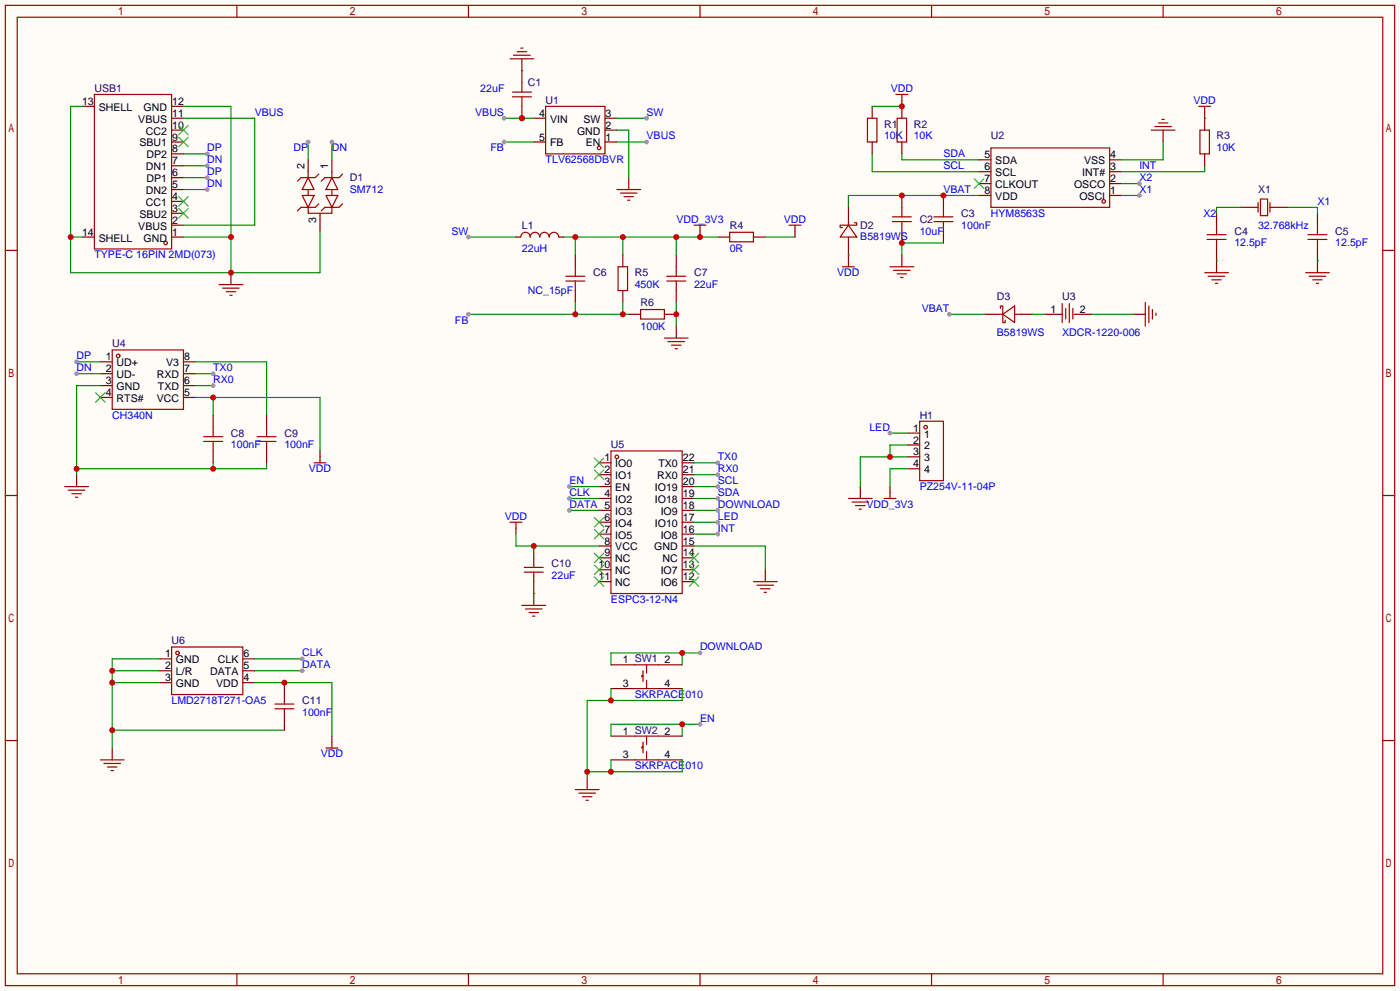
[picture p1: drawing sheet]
<svg xmlns="http://www.w3.org/2000/svg" width="299mm" height="212mm" viewBox="0 0 299 212" stroke-linecap="round" stroke-linejoin="round" font-family="sans-serif">
<path d="M0 0h299.5v211.8h-299.5z" fill="#fffcf7"/>
<g fill="none" stroke="#a10000" stroke-width=".25">
<path d="M1.1 1.1h297.2v209.6h-297.2zM3.7 3.7h292.1v204.5h-292.1zM50.7 1.1v2.6M100.2 1.1v2.6M149.7 1.1v2.6M199.3 1.1v2.6M248.8 1.1v2.6M20.2 20.2h16.5v33h-16.5zM212 31.6h25.4v12.7h-25.4zM246.3 27.8h5M247 27.1h3.6M247.8 26.3h2"/>
<path d="M248.5 25.5h.5M1.1 53.5h2.6M190.4 57h5.1M191.1 57.8h3.6M191.9 58.5h2M192.7 59.3h.5M257.7 58.3h5.1M258.2 51.2h4.1M258.2 50.2h4.1M258.4 59.1h3.6M259.2 59.8h2M260.2 48.1v2.1"/>
<path d="M260.2 51.2v2M269.1 43.3v2M269.6 42.5h1.5v3.6h-1.5zM271.7 43.3v2M279.3 58.3h5.1M279.8 51.2h4M279.8 50.2h4M280 59.1h3.6M280.8 59.8h2M281.8 48.1v2.1M281.8 51.2v2M295.8 53.5h2.5"/>
<path d="M245 64.6v5.1M245.7 65.4v3.6M246.5 66.2v2M247.3 66.9v.5M260 60.6h.5M281.6 60.6h.5M130.7 96.4h15.2v30.5h-15.2zM1.1 105.9h2.6M181.5 106.6h5.1M182.2 107.3h3.6M183 108.1h2M183.8 108.8h.5"/>
<path d="M295.8 105.9h2.5M1.1 158.3h2.6M295.8 158.3h2.5M50.7 208.2v2.5M100.2 208.2v2.5M149.7 208.2v2.5M199.3 208.2v2.5M248.8 208.2v2.5"/>
<circle cx="35.4" cy="51.9" r=".38"/>
<circle cx="236.1" cy="43.1" r=".38"/>
<circle cx="132" cy="97.7" r=".38"/>
</g>
<g fill="none" stroke="#870000" stroke-width=".25">
<path d="M17.7 22.7h2.5M36.7 38h2.5M36.7 35.4h2.5M36.7 32.9h2.5M36.7 30.4h2.5M36.7 27.8h2.5M36.7 25.3h2.5M36.7 22.7h2.5M209.4 39.2h2.6M209.4 36.7h2.6M209.4 34.2h2.6M237.4 39.2h2.5"/>
<path d="M237.4 36.7h2.5M237.4 34.2h2.5M248.8 27.8v2.6M17.7 50.7h2.5M36.7 50.7h2.5M36.7 48.1h2.5M36.7 45.6h2.5M36.7 43.1h2.5M36.7 40.5h2.5M192.9 54.5v2.5M209.4 41.8h2.6M237.4 41.8h2.5"/>
<path d="M260.2 45.6v2.5M260.2 53.2v5.1M265.3 44.3h3.8M271.7 44.3h3.8M281.8 45.6v2.5M281.8 53.2v5.1M242.4 67.2h2.6M128.1 98.9h2.6M145.9 98.9h2.6M128.1 101.5h2.6M128.1 104h2.6M128.1 106.6h2.6"/>
<path d="M128.1 109.1h2.6M128.1 111.6h2.6M128.1 114.2h2.6M128.1 116.7h2.6M128.1 119.3h2.6M145.9 101.5h2.6M145.9 104h2.6M145.9 106.6h2.6M145.9 109.1h2.6M145.9 111.6h2.6M145.9 114.2h2.6M145.9 116.7h2.6"/>
<path d="M145.9 119.3h2.6M184 104v2.6M128.1 121.8h2.6M128.1 124.3h2.6M145.9 121.8h2.6M145.9 124.3h2.6"/>
</g>
<g fill="none" stroke="#3c3" stroke-width=".25">
<path d="M38.2 29.3l2.1 2.1M38.2 26.8l2.1 2M40.3 29.3l-2.1 2.1M40.3 26.8l-2.1 2M208.4 38.2l2 2.1M210.4 38.2l-2 2.1M38.2 44.6l2.1 2M38.2 42l2.1 2.1M40.3 44.6l-2.1 2M40.3 42l-2.1 2.1M127.1 97.9l2.1 2M129.2 97.9l-2.1 2"/>
<path d="M127.1 100.5l2.1 2M127.1 110.6l2.1 2M127.1 113.2l2.1 2M127.1 118.2l2.1 2.1M129.2 100.5l-2.1 2M129.2 110.6l-2.1 2M129.2 113.2l-2.1 2M129.2 118.2l-2.1 2.1M147.4 118.2l2.1 2.1M149.5 118.2l-2.1 2.1M127.1 120.8l2.1 2M127.1 123.3l2.1 2"/>
<path d="M129.2 120.8l-2.1 2M129.2 123.3l-2.1 2M147.4 120.8l2.1 2M147.4 123.3l2.1 2M149.5 123.3l-2.1 2M149.5 120.8l-2.1 2"/>
</g>
<path d="M239.9 41.8h3.8M260.2 55.8h.1M265.3 44.3h-5.1v1.3M275.5 44.3h6.3v1.3M281.8 55.8h.1" fill="none" stroke="#008700" stroke-width=".25"/>
<circle cx="243.7" cy="41.8" r=".51" fill="#999"/>
<path d="M239.9 39.2h3.8" fill="none" stroke="#008700" stroke-width=".25"/>
<circle cx="243.7" cy="39.2" r=".51" fill="#999"/>
<path d="M186.6 22.7v2.6M186.6 30.4v2.5M192.9 21.5v3.8M192.9 30.4v2.5M257.7 24v1.3M149.7 49.4v1.3M170.1 49.4v1.3M181.5 54.5v1.3M68.5 96.4v1.3M110.4 112.9v1.3M190.4 104v1.3M71 157.4v1.2" fill="none" stroke="#870000" stroke-width=".25"/>
<g fill="none" stroke="#a10000" stroke-width=".25">
<path d="M185.5 25.3h2.1v5.1h-2.1zM191.6 20.2h2.6M191.9 25.3h2v5.1h-2zM192.9 20.2v1.3M256.4 22.7h2.6M257.7 22.7v1.3M148.5 48.1h2.5M149.7 48.1v1.3M168.8 48.1h2.5M170.1 48.1v1.3M180.2 57h2.6M181.5 55.8v1.2"/>
<path d="M67.2 98.9h2.5M68.5 97.7v1.2M109.1 111.6h2.5M110.4 111.6v1.3M189.1 106.6h2.5M190.4 105.3v1.3M69.7 159.9h2.6M71 158.6v1.3"/>
</g>
<path d="M186.6 32.9v3.8h22.8M186.6 22.7h6.3M192.9 32.9v1.3h16.5" fill="none" stroke="#008700" stroke-width=".25"/>
<circle cx="192.9" cy="22.7" r=".63" fill="#c00"/>
<path d="M209.4 41.8h-27.9v2.5" fill="none" stroke="#008700" stroke-width=".25"/>
<path d="M201.8 41.8v2.5" fill="none" stroke="#870000" stroke-width=".25"/>
<circle cx="201.8" cy="41.8" r=".63" fill="#c00"/>
<path d="M192.9 41.8v2.5M201.8 49.4v2.5" fill="none" stroke="#870000" stroke-width=".25"/>
<path d="M199.8 46.4h4M199.8 47.4h4M201.8 44.3v2.1M201.8 47.4v2" fill="none" stroke="#a10000" stroke-width=".25"/>
<circle cx="192.9" cy="41.8" r=".63" fill="#c00"/>
<path d="M192.9 49.4v2.5" fill="none" stroke="#870000" stroke-width=".25"/>
<path d="M190.9 46.4h4M190.9 47.4h4M192.9 44.3v2.1M192.9 47.4v2" fill="none" stroke="#a10000" stroke-width=".25"/>
<path d="M201.8 51.9h-8.9v2.6" fill="none" stroke="#008700" stroke-width=".25"/>
<circle cx="192.9" cy="51.9" r=".63" fill="#c00"/>
<path d="M132 30.4h6.3M248.8 30.4v3.8h-8.9M257.7 25.3h.1M257.7 35.4v1.3h-17.8" fill="none" stroke="#008700" stroke-width=".25"/>
<g fill="none" stroke="#a10000" stroke-width=".25">
<path d="M116.7 22.7h12.7v10.2h-12.7zM256.7 27.8h2v5.1h-2zM24 74.8h15.2v12.7h-15.2z"/>
<circle cx="128.1" cy="31.6" r=".38"/>
<circle cx="25.3" cy="76.1" r=".38"/>
</g>
<g fill="none" stroke="#870000" stroke-width=".25">
<path d="M114.2 30.4h2.5M114.2 25.3h2.5M129.4 30.4h2.6M129.4 27.8h2.6M129.4 25.3h2.6M257.7 25.3v2.5M257.7 32.9v2.5M21.5 77.3h2.5M21.5 79.9h2.5M39.2 77.3h2.6M39.2 79.9h2.6M21.5 82.4h2.5"/>
<path d="M21.5 85h2.5M39.2 82.4h2.6M39.2 85h2.6"/>
</g>
<path d="M20.4 83.9l2.1 2.1M22.5 83.9l-2.1 2.1" fill="none" stroke="#3c3" stroke-width=".25"/>
<circle cx="138.3" cy="30.4" r=".51" fill="#999"/>
<path d="M17.7 22.7h-2.6v35.6h53.4v-8.9M39.2 25.3h15.3v22.8h-15.3M39.2 22.7h10.2v35.6M15.1 50.7h2.6M39.2 50.7h10.2" fill="none" stroke="#008700" stroke-width=".25"/>
<path d="M156.1 49.7h5.1v2h-5.1zM46.9 60.8h5M47.6 61.6h3.6M48.4 62.4h2M49.1 63.1h.6" fill="none" stroke="#a10000" stroke-width=".25"/>
<path d="M49.4 58.3v2.5M153.5 50.7h2.6M161.2 50.7h2.5" fill="none" stroke="#870000" stroke-width=".25"/>
<g fill="#c00">
<circle cx="15.1" cy="50.7" r=".63"/>
<circle cx="49.4" cy="58.3" r=".63"/>
<circle cx="49.4" cy="50.7" r=".63"/>
</g>
<path d="M39.2 32.9h5.1" fill="none" stroke="#008700" stroke-width=".25"/>
<circle cx="44.3" cy="32.9" r=".51" fill="#999"/>
<path d="M39.2 40.5h5.1" fill="none" stroke="#008700" stroke-width=".25"/>
<circle cx="44.3" cy="40.5" r=".51" fill="#999"/>
<path d="M39.2 35.4h5.1" fill="none" stroke="#008700" stroke-width=".25"/>
<circle cx="44.3" cy="35.4" r=".51" fill="#999"/>
<path d="M39.2 38h5.1" fill="none" stroke="#008700" stroke-width=".25"/>
<circle cx="44.3" cy="38" r=".51" fill="#999"/>
<path d="M65.9 34.2v2.5M71 34.2v2.5M68.5 46.9v2.5" fill="none" stroke="#870000" stroke-width=".25"/>
<g fill="none" stroke="#a10000" stroke-width=".25">
<path d="M65.9 38l1.3 2.5h-2.6zM65.9 36.7v1.3M68.2 37.2l-.8 .8h-3l-.8 .7M71 38l1.3 2.5h-2.6zM71 36.7v1.3M73.3 37.2l-.8 .8h-3l-.8 .7M64.6 41.8h2.6l-1.3 2.5zM65.9 44.3v1.3h5.1v-1.3M65.9 40.5v1.3M68.2 43.6l-.8 .7h-3l-.8 .8M68.5 45.6v1.3M69.7 41.8h2.6l-1.3 2.5z"/>
<path d="M71 40.5v1.3M73.3 43.6l-.8 .7h-3l-.8 .8"/>
</g>
<path d="M65.9 30.4v3.8" fill="none" stroke="#008700" stroke-width=".25"/>
<circle cx="65.9" cy="30.4" r=".51" fill="#999"/>
<path d="M71 30.4v3.8" fill="none" stroke="#008700" stroke-width=".25"/>
<circle cx="71" cy="30.4" r=".51" fill="#999"/>
<path d="M107.8 25.3h6.4" fill="none" stroke="#008700" stroke-width=".25"/>
<circle cx="111.6" cy="25.3" r=".63" fill="#c00"/>
<circle cx="107.8" cy="25.3" r=".51" fill="#999"/>
<path d="M111.6 12.6v2.5M134.5 38v2.5M144.7 69.7v2.6" fill="none" stroke="#870000" stroke-width=".25"/>
<path d="M109.1 12.6h5.1M109.9 11.8h3.5M110.6 11h2M111.4 10.3h.5M132 40.5h5M132.7 41.3h3.6M133.5 42h2M134.2 42.8h.5M142.1 72.3h5.1M142.9 73h3.5M143.6 73.8h2.1M144.4 74.5h.5" fill="none" stroke="#a10000" stroke-width=".25"/>
<path d="M107.8 30.4h6.4M132 27.8h2.5v10.2" fill="none" stroke="#008700" stroke-width=".25"/>
<circle cx="107.8" cy="30.4" r=".51" fill="#999"/>
<path d="M132 25.3h6.3" fill="none" stroke="#008700" stroke-width=".25"/>
<circle cx="138.3" cy="25.3" r=".51" fill="#999"/>
<path d="M111.6 15.1v2.6M111.6 22.7v2.6" fill="none" stroke="#870000" stroke-width=".25"/>
<circle cx="111.6" cy="25.3" r=".63" fill="#c00"/>
<path d="M109.6 19.7h4.1M111.6 17.7v2M109.6 20.7h4.1M111.6 20.7v2M121 59.1h4.1M123.1 57v2.1M142.6 59.1h4.1M144.7 57v2.1M121 60.1h4.1M123.1 60.1v2M142.6 60.1h4.1M144.7 60.1v2" fill="none" stroke="#a10000" stroke-width=".25"/>
<path d="M111.6 15.1h.1M100.2 50.7h10.2" fill="none" stroke="#008700" stroke-width=".25"/>
<path d="M123.1 54.5v2.5M144.7 54.5v2.5M123.1 62.1v2.5M144.7 62.1v2.5" fill="none" stroke="#870000" stroke-width=".25"/>
<circle cx="100.2" cy="50.7" r=".51" fill="#999"/>
<path d="M120.5 50.7h33M123.1 50.7v3.8M133.2 50.7v3.8M144.7 50.7v3.8" fill="none" stroke="#008700" stroke-width=".25"/>
<g fill="#c00">
<circle cx="144.7" cy="50.7" r=".63"/>
<circle cx="133.2" cy="50.7" r=".63"/>
<circle cx="123.1" cy="50.7" r=".63"/>
<circle cx="149.7" cy="50.7" r=".63"/>
</g>
<path d="M163.7 50.7h6.4M144.7 64.6v5.1" fill="none" stroke="#008700" stroke-width=".25"/>
<path d="M132.2 57h2v5.1h-2zM137 66.2h5.1v2h-5.1z" fill="none" stroke="#a10000" stroke-width=".25"/>
<path d="M133.2 54.5v2.5M133.2 62.1v2.5M142.1 67.2h2.6" fill="none" stroke="#870000" stroke-width=".25"/>
<circle cx="144.7" cy="67.2" r=".63" fill="#c00"/>
<path d="M134.5 67.2h2.5" fill="none" stroke="#870000" stroke-width=".25"/>
<path d="M100.2 67.2h34.3M123.1 64.6v2.6M133.2 64.6v2.6" fill="none" stroke="#008700" stroke-width=".25"/>
<g fill="#c00">
<circle cx="133.2" cy="67.2" r=".63"/>
<circle cx="123.1" cy="67.2" r=".63"/>
</g>
<circle cx="100.2" cy="67.2" r=".51" fill="#999"/>
<path d="M16.4 77.3h5.1" fill="none" stroke="#008700" stroke-width=".25"/>
<circle cx="16.4" cy="77.3" r=".51" fill="#999"/>
<path d="M16.4 79.9h5.1" fill="none" stroke="#008700" stroke-width=".25"/>
<circle cx="16.4" cy="79.9" r=".51" fill="#999"/>
<path d="M16.4 101.5v2.5M24 159.9v2.5" fill="none" stroke="#870000" stroke-width=".25"/>
<path d="M13.8 104h5.1M14.6 104.8h3.6M15.4 105.5h2M16.1 106.3h.5M21.5 162.4h5M22.2 163.2h3.6M23 164h2M23.7 164.7h.6" fill="none" stroke="#a10000" stroke-width=".25"/>
<path d="M21.5 82.4h-5.1v19.1M45.6 98.9v1.3M57 98.9v1.3h-40.6" fill="none" stroke="#008700" stroke-width=".25"/>
<g fill="#c00">
<circle cx="16.4" cy="100.2" r=".63"/>
<circle cx="45.6" cy="100.2" r=".63"/>
</g>
<path d="M41.8 85h26.7v11.4M45.6 85v3.8" fill="none" stroke="#008700" stroke-width=".25"/>
<circle cx="45.6" cy="85" r=".63" fill="#c00"/>
<path d="M41.8 77.3h15.2v11.5M148.5 98.9h5" fill="none" stroke="#008700" stroke-width=".25"/>
<path d="M45.6 88.8v2.5M45.6 96.4v2.5M57 88.8v2.5M57 96.4v2.5" fill="none" stroke="#870000" stroke-width=".25"/>
<path d="M43.6 94.4h4M43.6 93.3h4M45.6 91.3v2M45.6 94.4v2M55 94.4h4.1M55 93.3h4.1M57 91.3v2M57 94.4v2" fill="none" stroke="#a10000" stroke-width=".25"/>
<circle cx="153.5" cy="98.9" r=".51" fill="#999"/>
<path d="M148.5 101.5h5" fill="none" stroke="#008700" stroke-width=".25"/>
<circle cx="153.5" cy="101.5" r=".51" fill="#999"/>
<path d="M110.4 114.2v2.5h17.7M148.5 116.7h15.2v5.1M145.9 139.6v2.5M149.7 139.6h-19v2.5" fill="none" stroke="#008700" stroke-width=".25"/>
<path d="M114.2 126.9v2.5M163.7 121.8v2.5M130.7 142.1h5.1M130.7 147.2h5.1M130.7 157.4h5.1M140.8 142.1h5.1M140.8 147.2h5.1M140.8 157.4h5.1M125.6 166.2v2.6M130.7 162.4h5.1M140.8 162.4h5.1" fill="none" stroke="#870000" stroke-width=".25"/>
<g fill="none" stroke="#a10000" stroke-width=".25">
<path d="M111.6 129.4h5.1M112.4 130.2h3.6M113.2 130.9h2M113.9 131.7h.5M161.2 124.3h5M161.9 125.1h3.6M162.7 125.9h2M163.4 126.6h.6M135.8 142.1h5M135.8 147.2h5M135.8 157.4h5M137.5 144.4h-.2v.3h.2"/>
<path d="M137.5 159.6h-.2v.3h.2M137.5 143.4v2.3M137.5 158.6v2.3M138.3 142.1v1.8M138.3 145.4v1.8M138.3 157.4v1.7M123.1 168.8h5M123.8 169.5h3.6M124.6 170.3h2M125.3 171.1h.6M135.8 162.4h5M138.3 160.7v1.7"/>
</g>
<circle cx="145.9" cy="139.6" r=".63" fill="#c00"/>
<circle cx="149.7" cy="139.6" r=".51" fill="#999"/>
<path d="M130.7 147.2v2.5M145.9 147.2v2.5h-20.3v16.5M130.7 162.4v2.6M145.9 162.4v2.6h-20.3" fill="none" stroke="#008700" stroke-width=".25"/>
<g fill="#c00">
<circle cx="130.7" cy="149.7" r=".63"/>
<circle cx="125.6" cy="165" r=".63"/>
<circle cx="130.7" cy="165" r=".63"/>
</g>
<path d="M145.9 154.8v2.6M149.7 154.8h-19v2.6" fill="none" stroke="#008700" stroke-width=".25"/>
<circle cx="145.9" cy="154.8" r=".63" fill="#c00"/>
<circle cx="149.7" cy="154.8" r=".51" fill="#999"/>
<path d="M121.8 104h6.3" fill="none" stroke="#008700" stroke-width=".25"/>
<circle cx="121.8" cy="104" r=".51" fill="#999"/>
<path d="M148.5 109.1h5" fill="none" stroke="#008700" stroke-width=".25"/>
<circle cx="153.5" cy="109.1" r=".51" fill="#999"/>
<path d="M148.5 106.6h5" fill="none" stroke="#008700" stroke-width=".25"/>
<circle cx="153.5" cy="106.6" r=".51" fill="#999"/>
<path d="M114.2 116.7v2.6" fill="none" stroke="#870000" stroke-width=".25"/>
<circle cx="114.2" cy="116.7" r=".63" fill="#c00"/>
<path d="M223.4 67.2h3.8M229.7 67.2h3.9M114.2 124.3v2.6" fill="none" stroke="#870000" stroke-width=".25"/>
<path d="M227.2 64.9v4.1M228 65.9v2.3M228.7 64.9v4.1M229.5 65.9v2.3M114.2 119.3v2M112.1 121.3h4.1M112.1 122.3h4.1M114.2 122.3v2" fill="none" stroke="#a10000" stroke-width=".25"/>
<path d="M233.6 67.2h8.8M148.5 111.6h5M114.2 126.9h.1" fill="none" stroke="#008700" stroke-width=".25"/>
<circle cx="153.5" cy="111.6" r=".51" fill="#999"/>
<g fill="none" stroke="#a10000" stroke-width=".25">
<path d="M196.7 90h5.1v12.7h-5.1z"/>
<circle cx="198" cy="91.3" r=".38"/>
</g>
<path d="M194.2 92.6h2.5M194.2 95.1h2.5M194.2 97.7h2.5M194.2 100.2h2.5" fill="none" stroke="#870000" stroke-width=".25"/>
<path d="M194.2 97.7h-10.2v6.3M194.2 95.1h-3.8v2.6" fill="none" stroke="#008700" stroke-width=".25"/>
<circle cx="190.4" cy="97.7" r=".63" fill="#c00"/>
<path d="M190.4 92.6h3.8M194.2 100.2h-3.8v3.8" fill="none" stroke="#008700" stroke-width=".25"/>
<circle cx="190.4" cy="92.6" r=".51" fill="#999"/>
<g fill="none" stroke="#a10000" stroke-width=".25">
<path d="M36.7 138.3h15.2v10.2h-15.2z"/>
<circle cx="38" cy="139.6" r=".38"/>
</g>
<path d="M34.2 140.8h2.5M34.2 143.4h2.5M34.2 145.9h2.5M51.9 140.8h2.6M51.9 143.4h2.6M51.9 145.9h2.6" fill="none" stroke="#870000" stroke-width=".25"/>
<path d="M24 143.4h10.2M24 145.9h10.2M24 156.1h36.8M34.2 140.8h-10.2v19.1" fill="none" stroke="#008700" stroke-width=".25"/>
<g fill="#c00">
<circle cx="24" cy="143.4" r=".63"/>
<circle cx="24" cy="145.9" r=".63"/>
<circle cx="24" cy="156.1" r=".63"/>
</g>
<path d="M121.8 106.6h6.3M54.5 145.9h16.5v11.5" fill="none" stroke="#008700" stroke-width=".25"/>
<circle cx="121.8" cy="106.6" r=".51" fill="#999"/>
<path d="M121.8 109.1h6.3" fill="none" stroke="#008700" stroke-width=".25"/>
<circle cx="121.8" cy="109.1" r=".51" fill="#999"/>
<path d="M54.5 143.4h10.1" fill="none" stroke="#008700" stroke-width=".25"/>
<circle cx="64.6" cy="143.4" r=".51" fill="#999"/>
<path d="M54.5 140.8h10.1" fill="none" stroke="#008700" stroke-width=".25"/>
<circle cx="64.6" cy="140.8" r=".51" fill="#999"/>
<path d="M60.8 145.9v2.6" fill="none" stroke="#870000" stroke-width=".25"/>
<circle cx="60.8" cy="145.9" r=".63" fill="#c00"/>
<path d="M181.5 44.3v2.6M181.5 51.9v2.6M210.7 67.2h2.5M218.3 67.2h2.6M60.8 153.5v2.6" fill="none" stroke="#870000" stroke-width=".25"/>
<path d="M181.5 48.1l1.8 2.6h-3.6zM181.5 46.9v1.2M181.5 50.7v1.2M182.8 47.6h.5v.5h-3.6v.5h.5M213.2 67.2h1.3M214 65.9v-.5h.5v3.6h.5v-.5M214.5 67.2l2.5-1.8v3.6zM217 67.2h1.3M58.8 150.5h4.1M58.8 151.5h4.1M60.8 148.5v2M60.8 151.5v2" fill="none" stroke="#a10000" stroke-width=".25"/>
<path d="M181.5 54.5h.1M203.1 67.2h7.6" fill="none" stroke="#008700" stroke-width=".25"/>
<circle cx="203.1" cy="67.2" r=".51" fill="#999"/>
<path d="M41.8 79.9h3.8M220.9 67.2h2.5" fill="none" stroke="#008700" stroke-width=".25"/>
<circle cx="45.6" cy="79.9" r=".51" fill="#999"/>
<path d="M41.8 82.4h3.8" fill="none" stroke="#008700" stroke-width=".25"/>
<circle cx="45.6" cy="82.4" r=".51" fill="#999"/>
<path d="M148.5 104h5" fill="none" stroke="#008700" stroke-width=".25"/>
<circle cx="153.5" cy="104" r=".51" fill="#999"/>
<path d="M148.5 114.2h5" fill="none" stroke="#008700" stroke-width=".25"/>
<circle cx="153.5" cy="114.2" r=".51" fill="#999"/>
<path d="M110.4 50.7h1M119.5 50.7h1" fill="none" stroke="#870000" stroke-width=".25"/>
<path d="M111.4 50.7a1.02 1.02 0 0 1 1-1 1.02 1.02 0 0 1 1 1M113.4 50.7a1.02 1.02 0 0 1 1-1 1.02 1.02 0 0 1 1 1M115.4 50.7a1.02 1.02 0 0 1 1.1-1 1.02 1.02 0 0 1 1 1M117.5 50.7a1.02 1.02 0 0 1 1-1 1.02 1.02 0 0 1 1 1" fill="none" stroke="#a10000" stroke-width=".25"/>
<g font-size="2.3">
<text x="17.5" y="22.4">13</text>
<text x="21.1" y="23.7">SHELL</text>
<text x="30.7" y="23.7">GND</text>
<text x="36.8" y="22.4">12</text>
<text x="29.6" y="26.2">VBUS</text>
<text x="31.2" y="28.8">CC2</text>
<text x="36.8" y="27.5">10</text>
<text x="36.8" y="25">11</text>
<text x="115.3" y="25">4</text>
<text x="117.7" y="26.2">VIN</text>
<text x="123.4" y="28.8">GND</text>
<text x="124.8" y="26.2">SW</text>
<text x="129.5" y="27.5">2</text>
<text x="129.5" y="25">3</text>
<text x="29.8" y="31.3">SBU1</text>
<text x="31.4" y="33.9">DP2</text>
<text x="36.8" y="35.1">7</text>
<text x="36.8" y="32.6">8</text>
<text x="36.8" y="30">9</text>
<text x="115.3" y="30">5</text>
<text x="117.7" y="31.3">FB</text>
<text x="125.3" y="31.3">EN</text>
<text x="129.5" y="30">1</text>
<text x="210.6" y="33.9">5</text>
<text x="212.9" y="35.1">SDA</text>
<text x="231.9" y="35.1">VSS</text>
<text x="237.5" y="33.9">4</text>
<text x="31.2" y="41.5">DN2</text>
<text x="31.2" y="36.4">DN1</text>
<text x="31.4" y="38.9">DP1</text>
<text x="36.8" y="40.2">5</text>
<text x="36.8" y="37.7">6</text>
<text x="65.1" y="36.2" transform="rotate(-90 65.1 36.2)">2</text>
<text x="70.2" y="36.2" transform="rotate(-90 70.2 36.2)">1</text>
<text x="210.6" y="36.4">6</text>
<text x="210.6" y="38.9">7</text>
<text x="210.6" y="41.5">8</text>
<text x="212.9" y="37.7">SCL</text>
<text x="212.9" y="40.2">CLKOUT</text>
<text x="229.7" y="40.2">OSCO</text>
<text x="231.5" y="37.7">INT#</text>
<text x="237.5" y="41.5">1</text>
<text x="237.5" y="38.9">2</text>
<text x="237.5" y="36.4">3</text>
<text x="29.8" y="46.6">SBU2</text>
<text x="31.2" y="44">CC1</text>
<text x="36.8" y="47.8">2</text>
<text x="36.8" y="45.3">3</text>
<text x="36.8" y="42.7">4</text>
<text x="67.7" y="47.6" transform="rotate(-90 67.7 47.6)">3</text>
<text x="212.9" y="42.7">VDD</text>
<text x="230.9" y="42.7">OSCI</text>
<text x="17.5" y="50.4">14</text>
<text x="21.1" y="51.6">SHELL</text>
<text x="29.6" y="49.1">VBUS</text>
<text x="30.7" y="51.6">GND</text>
<text x="36.8" y="50.4">1</text>
<text x="224.7" y="66.9">1</text>
<text x="231" y="66.9">2</text>
<text x="22.6" y="77">1</text>
<text x="39.4" y="77">8</text>
<text x="22.6" y="82.1">3</text>
<text x="22.6" y="79.6">2</text>
<text x="24.9" y="83.4">GND</text>
<text x="24.9" y="80.8">UD-</text>
<text x="24.9" y="78.3">UD+</text>
<text x="33.5" y="80.8">RXD</text>
<text x="33.8" y="83.4">TXD</text>
<text x="35.5" y="78.3">V3</text>
<text x="39.4" y="79.6">7</text>
<text x="39.4" y="82.1">6</text>
<text x="22.6" y="84.7">4</text>
<text x="24.9" y="85.9">RTS#</text>
<text x="33.5" y="85.9">VCC</text>
<text x="39.4" y="84.7">5</text>
<text x="195.3" y="92.3">1</text>
<text x="195.3" y="94.8">2</text>
<text x="197.7" y="93.5">1</text>
<text x="129.3" y="98.6">1</text>
<text x="129.3" y="101.2">2</text>
<text x="131.6" y="99.9">IO0</text>
<text x="140.8" y="99.9">TX0</text>
<text x="146" y="101.2">21</text>
<text x="146" y="98.6">22</text>
<text x="195.3" y="97.4">3</text>
<text x="195.3" y="99.9">4</text>
<text x="197.7" y="96.1">2</text>
<text x="197.7" y="98.6">3</text>
<text x="197.7" y="101.2">4</text>
<text x="129.3" y="103.7">3</text>
<text x="129.3" y="106.2">4</text>
<text x="131.6" y="102.4">IO1</text>
<text x="131.6" y="105">EN</text>
<text x="131.6" y="107.5">IO2</text>
<text x="140.1" y="107.5">IO18</text>
<text x="140.1" y="105">IO19</text>
<text x="140.6" y="102.4">RX0</text>
<text x="146" y="106.2">19</text>
<text x="146" y="103.7">20</text>
<text x="129.3" y="111.3">6</text>
<text x="129.3" y="113.9">7</text>
<text x="131.6" y="110.1">IO3</text>
<text x="131.6" y="112.6">IO4</text>
<text x="140.1" y="112.6">IO10</text>
<text x="141.3" y="110.1">IO9</text>
<text x="146" y="113.9">16</text>
<text x="146" y="111.3">17</text>
<text x="146" y="108.8">18</text>
<text x="129.3" y="116.4">8</text>
<text x="129.3" y="118.9">9</text>
<text x="131.6" y="115.1">IO5</text>
<text x="131.6" y="117.7">VCC</text>
<text x="139.9" y="117.7">GND</text>
<text x="141.3" y="115.1">IO8</text>
<text x="146" y="118.9">14</text>
<text x="146" y="116.4">15</text>
<text x="128" y="121.5">10</text>
<text x="128" y="124">11</text>
<text x="131.6" y="120.2">NC</text>
<text x="131.6" y="122.8">NC</text>
<text x="131.6" y="125.3">NC</text>
<text x="141.3" y="125.3">IO6</text>
<text x="141.3" y="122.8">IO7</text>
<text x="141.7" y="120.2">NC</text>
<text x="146" y="124">12</text>
<text x="146" y="121.5">13</text>
<text x="35.3" y="140.5">1</text>
<text x="35.3" y="143.1">2</text>
<text x="37.6" y="141.8">GND</text>
<text x="46.6" y="141.8">CLK</text>
<text x="52.1" y="143.1">5</text>
<text x="52.1" y="140.5">6</text>
<text x="133.2" y="141.8">1 SW1</text>
<text x="142.1" y="141.8">2</text>
<text x="35.3" y="145.6">3</text>
<text x="37.6" y="144.3">L/R</text>
<text x="37.6" y="146.9">GND</text>
<text x="45" y="144.3">DATA</text>
<text x="46.2" y="146.9">VDD</text>
<text x="52.1" y="145.6">4</text>
<text x="133.2" y="146.9">3</text>
<text x="142.1" y="146.9">4</text>
<text x="133.2" y="157">1 SW2</text>
<text x="142.1" y="157">2</text>
<text x="133.2" y="162.1">3</text>
<text x="142.1" y="162.1">4</text>
</g>
<g font-size="2.3" fill="#000080">
<text x="20.2" y="19.6">USB1</text>
<text x="112.9" y="18.4">C1</text>
<text x="116.7" y="22.2">U1</text>
<text x="189.1" y="27.3">R1</text>
<text x="195.5" y="27.3">R2</text>
<text x="212" y="29.8">U2</text>
<text x="260.2" y="29.8">R3</text>
<text x="74.8" y="38.7">D1</text>
<text x="269.1" y="41.2">X1</text>
<text x="196.7" y="47.6">C2</text>
<text x="205.6" y="46.3">C3</text>
<text x="111.6" y="48.9">L1</text>
<text x="156.1" y="48.9">R4</text>
<text x="184" y="48.9">D2</text>
<text x="264" y="50.1">C4</text>
<text x="285.6" y="50.1">C5</text>
<text x="126.9" y="59">C6</text>
<text x="135.8" y="59">R5</text>
<text x="148.5" y="59">C7</text>
<text x="137" y="65.4">R6</text>
<text x="213.2" y="64.1">D3</text>
<text x="227.2" y="64.1">U3</text>
<text x="24" y="74.3">U4</text>
<text x="196.7" y="89.5">H1</text>
<text x="49.4" y="93.3">C8</text>
<text x="60.8" y="93.3">C9</text>
<text x="130.7" y="95.8">U5</text>
<text x="118" y="121.2">C10</text>
<text x="36.7" y="137.8">U6</text>
<text x="64.6" y="150.5">C11</text>
</g>
<g font-size="2.3" fill="#00f">
<text x="102.7" y="19.6">22uF</text>
<text x="190.5" y="19.6">VDD</text>
<text x="255.3" y="22.2">VDD</text>
<text x="54.5" y="24.7">VBUS</text>
<text x="101.6" y="24.7">VBUS</text>
<text x="138.3" y="29.8">VBUS</text>
<text x="138.3" y="24.7">SW</text>
<text x="189.1" y="29.8">10K</text>
<text x="195.5" y="29.8">10K</text>
<text x="44.3" y="32.3">DP</text>
<text x="44.3" y="34.9">DN</text>
<text x="62.8" y="32.3">DP</text>
<text x="71" y="32.3">DN</text>
<text x="104.9" y="32.3">FB</text>
<text x="116.7" y="34.9">TLV62568DBVR</text>
<text x="201.8" y="33.6">SDA</text>
<text x="260.2" y="32.3">10K</text>
<text x="44.3" y="40">DN</text>
<text x="44.3" y="37.4">DP</text>
<text x="74.8" y="41.2">SM712</text>
<text x="201.8" y="36.2">SCL</text>
<text x="201.8" y="41.2">VBAT</text>
<text x="243.7" y="41.2">X1</text>
<text x="243.7" y="38.7">X2</text>
<text x="243.7" y="36.2">INT</text>
<text x="144.7" y="47.6">VDD_3V3</text>
<text x="167.7" y="47.6">VDD</text>
<text x="212" y="46.3">HYM8563S</text>
<text x="257.5" y="46.3">X2</text>
<text x="281.8" y="43.8">X1</text>
<text x="96.5" y="50.1">SW</text>
<text x="111.6" y="53.9">22uH</text>
<text x="156.1" y="53.9">0R</text>
<text x="184" y="51.4">B5819WS</text>
<text x="196.7" y="50.1">10uF</text>
<text x="205.6" y="48.9">100nF</text>
<text x="264" y="52.7">12.5pF</text>
<text x="269.1" y="48.9">32.768kHz</text>
<text x="285.6" y="52.7">12.5pF</text>
<text x="20.2" y="55.2">TYPE-C 16PIN 2MD(073)</text>
<text x="179.1" y="59">VDD</text>
<text x="112.9" y="62.8">NC_15pF</text>
<text x="135.8" y="61.6">450K</text>
<text x="148.5" y="61.6">22uF</text>
<text x="97.3" y="69.2">FB</text>
<text x="137" y="70.4">100K</text>
<text x="197.1" y="66.6">VBAT</text>
<text x="213.2" y="71.7">B5819WS</text>
<text x="227.2" y="71.7">XDCR-1220-006</text>
<text x="16.4" y="76.8">DP</text>
<text x="16.4" y="79.3">DN</text>
<text x="45.6" y="79.3">TX0</text>
<text x="45.6" y="81.9">RX0</text>
<text x="24" y="89.5">CH340N</text>
<text x="49.4" y="95.8">100nF</text>
<text x="60.8" y="95.8">100nF</text>
<text x="186" y="92">LED</text>
<text x="66.1" y="100.9">VDD</text>
<text x="153.5" y="98.4">TX0</text>
<text x="153.5" y="100.9">RX0</text>
<text x="121.8" y="103.5">EN</text>
<text x="121.8" y="106">CLK</text>
<text x="153.5" y="106">SDA</text>
<text x="153.5" y="103.5">SCL</text>
<text x="196.7" y="104.7">PZ254V-11-04P</text>
<text x="108" y="111.1">VDD</text>
<text x="121.8" y="108.5">DATA 5</text>
<text x="153.5" y="108.5">DOWNLOAD</text>
<text x="153.5" y="111.1">LED</text>
<text x="153.5" y="113.6">INT</text>
<text x="185.3" y="108.5">VDD_3V3</text>
<text x="118" y="123.8">22uF</text>
<text x="130.7" y="128.9">ESPC3-12-N4</text>
<text x="64.6" y="142.8">DATA</text>
<text x="64.6" y="140.3">CLK</text>
<text x="149.7" y="139">DOWNLOAD</text>
<text x="135.8" y="149.2">SKRPACE010</text>
<text x="36.7" y="150.5">LMD2718T271-OA5</text>
<text x="64.6" y="153">100nF</text>
<text x="149.7" y="154.3">EN</text>
<text x="68.6" y="161.9">VDD</text>
<text x="135.8" y="164.4">SKRPACE010</text>
</g>
</svg>
